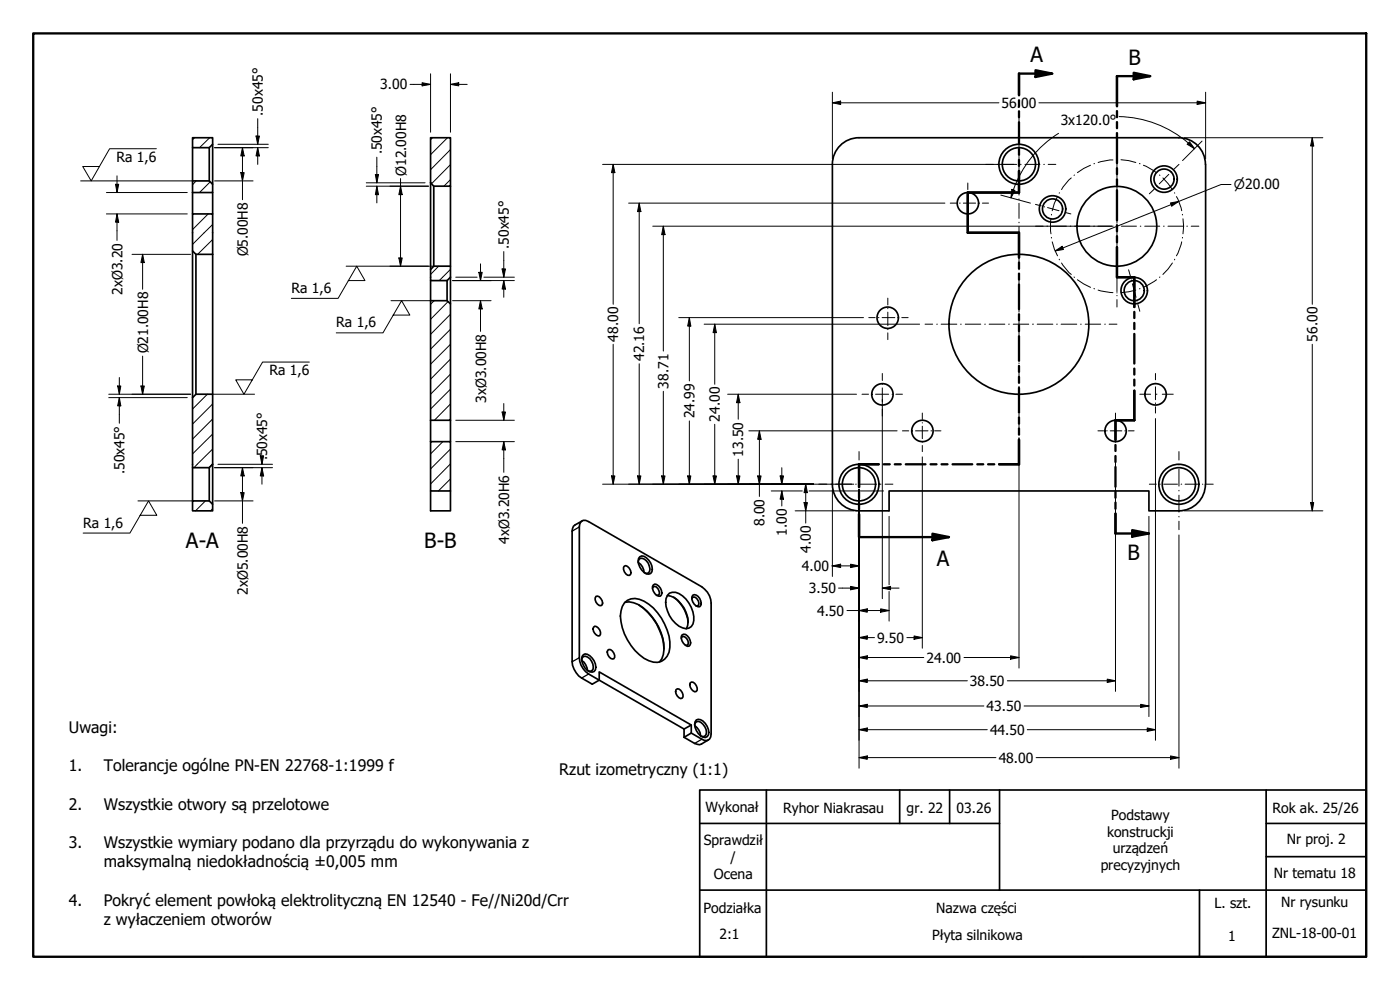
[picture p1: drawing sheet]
<svg xmlns="http://www.w3.org/2000/svg" width="420mm" height="297mm" viewBox="0 0 420 297" stroke-linecap="round" stroke-linejoin="round" font-family="sans-serif">
<!-- layer: Hatch (ANSI) -->
<g fill="none" stroke="#000" stroke-width=".3">
<path d="M58.4 41.3l-.6 .6M58.9 54.3l-1.1 1.1M62.9 41.3l-3 3M63.1 54.6l-3.2 3.2M129.8 41.3l-.6 .6M134.3 41.3l-5.1 5.1M135.2 53.9l-2 2M135.2 49.4l-5.7 5.8M135.2 44.9l-6 6M58 64.2l-.2 .2M62.5 64.2l-4.7 4.7M63.8 67.4l-6 5.9"/>
<path d="M63.8 71.9l-4.5 4.4M131.6 79.9l-2.4 2.4M130.3 90.2l-1.1 1.1M134.5 90.5l-5.3 5.3M135.2 98.8l-6 6M135.2 94.3l-6 6M135.2 80.8l-3.4 3.4M62.2 118.3l-4.4 4.4M135.2 116.8l-6 5.9M135.2 112.3l-6 6M135.2 107.7l-6 6.1M135.2 103.3l-6 6"/>
<path d="M63.8 139.2l-1.1 1.1M63.8 134.7l-5.6 5.6M63.8 130.2l-6 6M63.8 125.7l-6 6M63.8 121.2l-6 6M132.9 132.5l-3.7 3.7M135.2 125.7l-.4 .4M135.2 121.2l-4.8 4.9M135.2 139.2l-6 6M135.2 134.7l-6 6M61.7 150.3l-3 3M63.8 152.6l-.6 .7"/>
<path d="M135.2 143.7l-3.6 3.6"/>
</g>
<!-- layer: Visible (ANSI) -->
<g fill="none" stroke="#000" stroke-width=".51">
<path d="M57.8 41.3h6v2l-1 1h-5zM57.8 54.3h5l1 1v2.5h-6M57.8 44.3v19.9M62.8 44.3v10M63.8 43.3v12M63.8 57.8v6.4M129.2 41.3h6v14.6h-5l-1-1.1zM129.2 54.8v26.1M130.2 55.9v24M135.2 55.9v24M353.8 41.3a8 8 0 0 1 8 8v96M353.8 41.3h-96a8 8 0 0 0-8 8v96"/>
<path d="M57.8 75.3v44M58.8 76.3v42M63.8 76.3h-5l-1-1v-11.1h6v54.1M129.2 90.2h5l1 1v34.9h-6M129.2 84.2v48.3M134.2 84.2v6M135.2 83.2v-3.3h-5l-1 1v3.3h5M135.2 83.2l-1 1M135.2 83.2v8M63.8 139.3v-21h-5l-1 1v21h5M63.8 139.3v12M63.8 139.3l-1 1"/>
<path d="M129.2 132.5h6v14.8h-6zM135.2 126.1v6.4M57.8 150.3h5l1 1v2h-6zM57.8 140.3v10M62.8 140.3v10M129.2 147.3v6h6v-6M174.7 156.3l-2.6 1.6-.4 1.5v39.2a6.4 6.4 0 0 0 2.9 4.8l3.1 1.9 2.1-1.2M249.8 145.3a8 8 0 0 0 8 8h9v-6h78v6h9M361.8 145.3a8 8 0 0 1-8 8M178.9 178.9a1.97 1.97 0 0 1 1.8 2.6l-.4 .2a1.92 1.92 0 0 1-1.4-2.8zM187.4 169.8a1.73 1.73 0 0 1 2 2l-.2 .6-.4 .2a1.96 1.96 0 0 1-1.4-2.8zM191.5 168.6l.6-1a2.95 2.95 0 0 1 2.5 4.3l-.5 .2-.6-.2"/>
<path d="M191.5 168.8a3.6 3.6 0 0 1 1.8 3M192 167.1a2.02 2.02 0 0 1 2.7 1 3.3 3.3 0 0 1 .6 4 2.02 2.02 0 0 1-2.7-1 3.3 3.3 0 0 1-.6-4zM195.8 176.5l.2-.4a1.58 1.58 0 0 1 1.6 .7 1.58 1.58 0 0 1-.1 1.8h-.5M196.1 175.5a1.48 1.48 0 0 1 2.1 1 1.81 1.81 0 0 1 0 2.4 2.4 2.4 0 0 1-2.1-3.4zM200.3 178.7a7.7 7.7 0 0 1 6.1 6.5v2.5l-.4 .9M200.9 178a3.5 3.5 0 0 1 4 .8 8.6 8.6 0 0 1 3.1 8.4 2.27 2.27 0 0 1-3.1 1.2 8.7 8.7 0 0 1-5-8.8zM202.1 179.2a10.4 10.4 0 0 1 4.4 7.6M207.6 179.7l.2-.5a1.77 1.77 0 0 1 1.9 2.3l-.8 .3M207.9 178.6a1.8 1.8 0 0 1 2.4 1.7l.1 .8-.4 .9a2.43 2.43 0 0 1-2.1-3.4zM174.6 197.9l.5-.9a2.99 2.99 0 0 1 2.9 3.8l-.4 .5h-1.1M174.6 198.2a4.1 4.1 0 0 1 1.7 3M175.1 196.5a2.05 2.05 0 0 1 2.6 1 3.3 3.3 0 0 1 .6 4 2.11 2.11 0 0 1-2.7-1 3.4 3.4 0 0 1-.5-4z"/>
<path d="M178.1 188.2l.4-.3a2 2 0 0 1 1.5 2.8 1.97 1.97 0 0 1-1.9-2.5zM182.4 195.1l.4-.2a1.96 1.96 0 0 1 1.4 2.8 1.91 1.91 0 0 1-1.8-2.6zM187.4 180.9a4.5 4.5 0 0 1 5.9-.5 16.1 16.1 0 0 1 7.7 13.8 4.3 4.3 0 0 1-6.3 4 16.1 16.1 0 0 1-8.5-13.4l.6-2.8zM187.6 180.7a8.5 8.5 0 0 1 7.9 4.1 13.2 13.2 0 0 1 3.1 12.9l-.7 .9M191.7 181.5a17 17 0 0 1 7.6 13.2M204.5 191.5l.2-.4a1.77 1.77 0 0 1 1.8 2.2l-.4 .4-.4-.1M204.7 190.5a1.46 1.46 0 0 1 2.1 .9 1.81 1.81 0 0 1 0 2.5 2.4 2.4 0 0 1-2.1-3.4zM179.8 204.1v-2.5l27.7 15.9v2.4M179.8 204.1l25.5 14.6v2.5M179.8 204.1a8.6 8.6 0 0 1-5.8-5.7l-.1-40.3a1.69 1.69 0 0 1 .8-1.8 1.69 1.69 0 0 1 2 .2l33.9 19.6a6.2 6.2 0 0 1 2.8 4.9v39.2a1.69 1.69 0 0 1-.8 1.8 1.69 1.69 0 0 1-2-.2l-3.1-1.9M202.9 206.9l.4-.2a1.96 1.96 0 0 1 1.4 2.8 1.73 1.73 0 0 1-1.9-2zM207.1 204.9l.4-.3a1.96 1.96 0 0 1 1.5 2.8 1.74 1.74 0 0 1-2-2z"/>
<path d="M207.5 217.5l-2.2 1.2M207.5 219.9l-2.2 1.3M208.5 217.5l.2-.6 .4-.4a2.59 2.59 0 0 1 2.8 2.4 1.46 1.46 0 0 1-.8 2.1l-.7-.1M208.5 217.7a4 4 0 0 1 1.7 3.1M209 216a3.1 3.1 0 0 1 3.6 2.9 1.66 1.66 0 0 1-1 2.4 4 4 0 0 1-3-4.7zM205.3 221.2l3.2 1.9 1.4 .3 2.7-1.4"/>
<circle cx="305.8" cy="49.3" r="5"/>
<circle cx="305.8" cy="49.3" r="6"/>
<circle cx="349.3" cy="53.7" r="4"/>
<circle cx="349.3" cy="53.7" r="3"/>
<circle cx="290.5" cy="61" r="3.2"/>
<circle cx="315.9" cy="62.7" r="4"/>
<circle cx="315.9" cy="62.7" r="3"/>
<circle cx="335.2" cy="67.9" r="12"/>
<circle cx="266.4" cy="95.3" r="3.2"/>
<circle cx="305.8" cy="97.3" r="21"/>
<circle cx="340.4" cy="87.2" r="4"/>
<circle cx="340.4" cy="87.2" r="3"/>
<circle cx="264.8" cy="118.3" r="3.2"/>
<circle cx="346.8" cy="118.3" r="3.2"/>
<circle cx="276.8" cy="129.3" r="3.2"/>
<circle cx="334.8" cy="129.3" r="3.2"/>
<circle cx="257.8" cy="145.3" r="6"/>
<circle cx="257.8" cy="145.3" r="5"/>
<circle cx="353.8" cy="145.3" r="5"/>
<circle cx="353.8" cy="145.3" r="6"/>
</g>
<!-- layer: Visible Narrow (ANSI) -->
<path d="M173.9 158.1l-2.2 1.3M173.9 197.3l-2.2 1.3M176.7 202.2l-2.1 1.2M210.6 221.8l-2.1 1.3" fill="none" stroke="#000" stroke-width=".38"/>
<!-- layer: Section Line (ANSI) -->
<g fill="none" stroke="#000" stroke-width=".7">
<path d="M305.8 30.1v1.8M305.8 33.4v1.8M305.8 36.7v6.5M310.8 21.1l5 1-5 1zM315.8 22.1h-10v6.5M335.2 33.3v1.9M335.2 36.6v1.9M335.2 39.9v9M340.2 21.8l5 1-5 1zM345.2 22.8h-10v9.1M305.8 44.7v1.8M305.8 48v1.8"/>
<path d="M305.8 51.3v6.5h-15.4v12h15.4v7.5M335.2 50.5v1.7M335.2 53.8v1.7M335.2 57.1v9M305.8 78.8v1.8M335.2 74.2v9h5.2v8.9M335.2 67.5v1.9M335.2 70.9v1.8M305.8 82.1v1.8M305.8 85.4v7.4M305.8 94.3v1.8M305.8 97.6v1.8"/>
<path d="M340.4 93.6v1.8M340.4 96.9v1.8M305.8 100.9v7.4M305.8 109.8v1.8M305.8 113.1v1.8M305.8 116.4v7.4M340.4 117.2v8.9h-5.6v5.9M340.4 100.2v8.9M340.4 110.6v1.8M340.4 113.9v1.8M263.7 139.3h-5.9v6.9M265.2 139.3h1.8"/>
<path d="M268.5 139.3h1.8M271.8 139.3h5.9M279.3 139.3h1.8M282.6 139.3h1.8M285.9 139.3h5.9M293.3 139.3h1.8M296.5 139.3h1.9M305.8 131.9v7.4h-6M305.8 125.3v1.8M305.8 128.6v1.8M334.8 133.5v1.8M334.8 136.8v1.8"/>
<path d="M257.8 147.7v1.8M257.8 151v1.8M257.8 154.2v6.9h27M334.8 140.1v5.9M334.8 147.5v1.8M334.8 150.8v1.8M334.8 154.1v6h10M339.8 159.1l5 1-5 .9zM279.8 160.1l5 1-5 1z"/>
</g>
<path d="M310.8 21.1l5 1-5 1zM340.2 21.8l5 1-5 1zM279.8 160.1l5 1-5 1zM339.8 159.1l5 1-5 .9z" fill="#000"/>
<!-- layer: Sketch Geometry (ANSI) -->
<g fill="none" stroke="#000" stroke-width=".3">
<path d="M305.8 35.1v2.3M305.8 38.5v.2M305.8 39.9v4.5M290.4 54.9v2M290.4 57.8v.2M290.4 59v3.9M295.8 49.3h2.3M299.3 49.3h.2M300.5 49.3h4.6M305.8 45.6v.2M305.8 46.9v4.6M305.8 52.6v.2"/>
<path d="M305.8 54v4.5M305.8 59.7v.2M306.3 49.3h.2M307.6 49.3h4.5M313.2 49.3h.2M314.6 49.3h2.3M317.4 59l-1 2-.6 2.2M317.9 57.8v.2M321.5 53.4l-.7 .6-2.2 2.9M322.5 52.5l-.2 .1M327.3 49.6l-2.1 .9-1.9 1.3M328.5 49.1h-.2"/>
<path d="M334 48h-.9l-3.5 .8M335.2 47.9h.1M335.2 44.3v2.2M335.2 47.6v.2M335.2 48.9v4.4M335.2 54.5v.2M335.2 55.7v4.5M336.4 47.9l2.3 .3 2.2 .6M341.9 49.1h.2M343.2 49.6l3.9 2.3M346.4 56.8l-1.5 1.4M347.2 55.9l-.1 .1"/>
<path d="M348 52.5l.1 .1M349 53.4l2.9 3.5M350.8 52.3l-2.9 2.9M351.7 51.5h-.2M352.5 57.8l.1 .2M353.1 59l.4 .7 1.1 3.5M353.8 49.3l-1.4 1.4M285.2 60.9h1.9M288 60.9h.2M289.1 60.9h3.7M290.4 63.9v.1M290.4 65v2"/>
<path d="M293.8 60.9h.1M294.8 60.9h1.9M305.8 61v4.5M305.8 66.7v.2M305.8 68v4.6M305.8 73.7v.2M305.8 75v4.6M310.8 61.3l1.7 .5M310.8 67.9h2.3M313.4 62l.1 .1M314.2 67.9h.2M314.4 62.3l3.4 .9"/>
<path d="M315.4 65.6v4.6M315.5 67.9h4.5M315.5 71.2l.1 .2M315.6 64.3l-.1 .2M315.8 72.6l.6 2.1 1 2.1M317.9 77.8v.2M318.6 78.9l2.2 2.9 .7 .5M318.6 63.4l.2 .1M319.7 63.7l1.7 .5M321.2 67.9h.2M322.5 67.9h4.6M328.2 67.9h.2"/>
<path d="M329.5 67.9h4.6M335.2 67.9h.2M335.2 61.3v.2M335.2 62.6v4.4M335.2 68.1v.2M335.2 69.4v4.4M335.2 74.9v.2M335.2 76.2v4.5M336.5 67.9h4.6M342.2 67.9h.2M343.5 67.9h4.5M349.2 67.9h.2"/>
<path d="M350.5 67.9h4.6M351.9 78.9l-1.4 1.9-1.5 1.5M352.6 77.8l-.1 .2M354.6 72.6l-1.5 4.2M354.8 64.3l.1 .2M354.9 71.2l-.1 .2M355 65.6l.2 2.3-.2 2.3M356.2 67.9h.2M357.5 67.9h2.3M260.7 95.3h1.9M263.6 95.3h.2M264.7 95.3h3.8"/>
<path d="M266.4 89.5v2M266.4 92.5v.1M266.4 93.6v4.1M266.4 98.7v.2M266.4 99.9v2M269.5 95.3h.2M270.6 95.3h1.9M277.6 97.3h2.3M281.1 97.3h.2M282.4 97.3h4.7M288.3 97.3h.2M289.7 97.3h4.6"/>
<path d="M295.5 97.3h.2M296.9 97.3h4.7M302.7 97.3h.2M304.1 97.3h4.6M305.8 80.8v.1M305.8 82.1v4.6M305.8 87.8v.2M305.8 89.1v4.5M305.8 94.8v.2M305.8 96.1v4.6M309.9 97.3h.2M311.3 97.3h4.7"/>
<path d="M317.1 97.3h.2M318.5 97.3h4.7M322.3 83.1l.2 .1M323.3 83.9l4 2.3M324.3 97.3h.2M325.7 97.3h4.6M328.3 86.6l.2 .1M329.6 87l4.4 .8M331.5 97.3h.2M332.9 97.3h2.3M335.2 87.9h.1M335.2 81.8v.2"/>
<path d="M335.2 83v4.5M335.2 88.6v.2M335.2 89.9v2.2M338.7 80.9l.6 2.1M339.5 84l.1 .1M339.9 85.1l1 4.1M340.9 87l-4.5 .8M341.2 90.2v.1M341.5 91.4l.6 2M342.1 86.6l-.2 .1M347.1 83.9l-3.9 2.3M348.1 83.1l-.1 .1"/>
<path d="M258.7 118.3h2M261.6 118.3h.2M262.8 118.3h3.9M264.8 112.1v2.1M264.8 115.2v.2M264.8 116.4v4.1M267.7 118.3h.2M268.9 118.3h1.9M305.8 101.8v.2M305.8 103.2v4.5M305.8 108.9v.2M305.8 110.2v4.6"/>
<path d="M305.8 115.9v.2M305.8 117.3v4.5M342.1 118.3h3.2M346.8 112.1v1.9M346.8 115v.1M346.8 116.1v3.8M347 118.3h.2M348.8 118.3h3.3M257.8 135.5v2.5M257.8 139.3v.2M264.8 121.6v.1M264.8 122.8v2"/>
<path d="M270.8 129.3h1.9M273.6 129.3h.2M274.8 129.3h3.7M276.8 123.9v1.9M276.8 126.8v.1M276.8 127.9v3.7M276.8 132.6v.1M276.8 133.7v1.8M279.4 129.3h.2M280.5 129.3h1.9M305.8 123v.2M305.8 124.3v4.5"/>
<path d="M305.8 130v.2M305.8 131.3v2.3M329.5 129.3h1.7M332.1 129.3h.2M333.2 129.3h3.5M334.8 123.9v1.9M334.8 126.8v.1M334.8 127.9v3.7M334.8 132.6v.1M334.8 133.7v1.8M337.6 129.3h.2M338.6 129.3h1.8"/>
<path d="M346.8 120.9v.2M346.8 122v1.9M353.8 135.5v2.5M353.8 139.3v.2M245.7 145.3h2.5M249.4 145.3h.2M250.8 145.3h4.8M256.8 145.3h.2M257.8 140.8v5M257.8 147.1v.2M257.8 148.6v5.1M257.8 154.9v.2"/>
<path d="M257.8 156.4v2.5M258.2 145.3h4.8M264.2 145.3h.2M265.6 145.3h2.4M344.9 145.3h2.1M348 145.3h.2M349.2 145.3h4.2M353.8 140.8v5M353.8 147.1v.2M353.8 148.6v5.1M353.8 154.9v.2M353.8 156.4v2.5"/>
<path d="M354.5 145.3h.1M355.7 145.3h4.1M360.9 145.3h.1M362.1 145.3h2"/>
</g>
<!-- layer: Title (ANSI) -->
<path d="M230 237v50.1h-20v-50.1h200v50.1h-30M270 237v10.1M285 237v10.1M300 237v30.1M380 237v50.1h-20M210 247.1h90M380 247.1h30M380 257h30M210 267.1h200M360 267.1v20h-130" fill="none" stroke="#000" stroke-width=".51"/>
<!-- layer: Border (ANSI) -->
<path d="M10 10h400v277.1h-400z" fill="none" stroke="#000" stroke-width=".7"/>
<!-- layer: Dimension (ANSI) -->
<g fill="none" stroke="#000" stroke-width=".3">
<path d="M77.3 35.6v7.7M123.1 25.3h6.1M126.7 24.8l2.5 .5-2.5 .5zM129.2 22.1v17.6M135.2 25.3l2.5-.5v1zM135.2 25.3h5M135.2 22.1v17.6M249.8 30.8l2.5-.5v1.1zM249.8 27.7v20M249.8 30.8h50M311.8 30.8h50M335.8 35a32.9 32.9 0 0 1 20.8 7.9"/>
<path d="M359.3 30.3l2.5 .5-2.5 .6zM361.8 27.7v20M31.9 57.8h24.3M34.7 55.3h.9l-.5 2.5zM35.1 52.8v5M64.4 44.3h16.1M64.4 54.3h11.5M65.4 43.3h15.1M72.3 51.8h1l-.5 2.5zM72.8 44.3l.5 2.5h-1zM72.8 44.3v15.6M76.8 40.8h1.1l-.6 2.5z"/>
<path d="M77.3 44.3l.6 2.5h-1.1zM77.3 44.3v5M109.9 55.9h18.7M109.9 54.8h17.7M112.6 52.4h1l-.5 2.4zM113.1 55.9l.5 2.5h-1zM113.1 47.2v7.6M113.1 55.9v5M120.2 55.9l.5 2.5h-1zM120.2 53.6v26.3M180.8 49.3h123.4M184 49.3l.5 2.5h-1z"/>
<path d="M184 49.3v42M300.4 58.5l8.8 2.4M303.7 56.8l.9 .3-1.2 2.3zM304.2 56.9l-.8 2.5M317.7 40a32.9 32.9 0 0 0-13.6 17M355.4 41.3h41.6M356.7 42.9l1.8 1.7M357 42.5l1.5 2.1-2.2-1.3zM360.7 42.3l-5.8 5.9M369.4 55.4h-2.9l-49.8 19.9M393.8 41.3l.5 2.5h-1zM393.8 41.3v50"/>
<path d="M31.9 64.2h24.3M35.1 64.2l.5 2.5h-.9zM35.1 64.2v7.9M39.6 76.3h17.6M42.8 76.3l.5 2.5h-1zM42.8 76.3v10.5M117 79.9h11.6M119.7 77.4h1l-.5 2.5zM144.2 79.2v5M151.2 75.5v7.7M188.7 60.9h94.9M191.8 60.9l.5 2.6h-1z"/>
<path d="M191.8 60.9v36.2M195.9 67.9h137.7M199.1 67.9l.5 2.5h-1zM199.1 67.9v37.4M316.7 75.3l2.1-1.4 .4 1zM351.3 60.9l2.5-.5-2.1 1.4zM135.8 84.2h18.6M135.8 90.2h11.6M136.8 83.2h6.4M143.7 81.7h1l-.5 2.5zM144.2 90.2l.5 2.5h-1zM144.2 90.2v9.2"/>
<path d="M145.2 83.2h9.2M150.7 80.7h1l-.5 2.5zM151.2 84.2l.5 2.5h-1zM151.2 84.2v5M203.7 95.3h55.4M206.9 95.3l.4 2.5h-.9zM206.9 95.3v19M211.3 97.3h64.7M214.5 97.3l.5 2.5h-1zM214.5 97.3v18M32.6 118.3h24.6M32.6 119.3h23.6"/>
<path d="M35.3 115.8h1l-.5 2.5zM35.8 119.3l.5 2.5h-1zM35.8 113.3v5M35.8 119.3v7.7M42.3 115.8h1l-.5 2.5zM42.8 106.9v11.4M184 103.3v42M191.8 109.1v36.2M199.1 117.4v27.9M218.4 118.3h38.6M221.6 118.3l.5 2.5h-1.1zM221.6 118.3v7.5"/>
<path d="M264.8 119.9v59.7M393.8 103.3v50M65.4 139.3h16.4M78.1 136.8h1l-.5 2.5zM78.6 136.8v2.5M136.8 126.1h17.6M136.8 132.5h17.6M150.7 123.6h1l-.5 2.5zM151.2 132.5l.5 2.5h-1zM151.2 121.1v5M151.2 132.5v9.2M206.9 126.3v19"/>
<path d="M214.5 127.3v18M221.6 137.8v7.5M224.7 129.3h44.5M227.9 129.3l.5 2.5h-1zM227.9 129.3v19.7M276.8 137.1v57.4M305.8 135.2v65.3M334.8 137.1v70.3M346.8 125.6v96.5M64.4 140.3h17.4M64.4 150.3h11.5M72.3 147.8h1l-.5 2.5z"/>
<path d="M72.8 140.3l.5 2.5h-1zM72.8 140.3v16.7M78.6 140.3l.5 2.5h-1zM78.6 140.3v5M180.8 145.3h75.4M183.5 142.8h1l-.5 2.5zM191.3 142.8h1l-.5 2.5zM198.6 142.8h1l-.5 2.5zM206.4 142.8h.9l-.4 2.5zM214 142.8h1l-.5 2.5zM221 142.8h1.1l-.5 2.5zM227.4 142.8h1l-.5 2.5z"/>
<path d="M231.5 147.3h9.3M234.1 142.8h1l-.5 2.5zM234.6 147.3l.5 2.5h-1zM234.6 140.3v5M234.6 147.3v4.5M238.6 153.3h17.6M241.3 150.8h1l-.5 2.5zM241.8 145.3l.5 2.5h-1zM241.8 145.3v11.7M242.8 147.3h22.4M249.8 146.9v26.1M257.8 146.9v83.6"/>
<path d="M266.8 154.9v20.5M344.8 154.9v60.1M355.4 153.3h41.6M393.3 150.8h1l-.5 2.5zM249.6 169.8h8.2M249.8 169.8l2.5-.5v1zM251.7 176.5h6.1M255.3 175.9l2.5 .6-2.5 .5zM255.3 169.3l2.5 .5-2.5 .5zM264.8 176.5l2.5-.6v1.1zM264.8 176.5h5M266.8 177.5v8.9"/>
<path d="M353.8 160.5v70M254.2 183.2h12.6M257.8 191.3l2.5-.5v1zM257.8 197.3l2.5-.5v1zM257.8 183.2l2.5-.5v1zM257.8 191.3h4.6M257.8 197.3h19.4M264.3 182.7l2.5 .5-2.5 .5zM272.2 191.3h4.6M274.3 190.8l2.5 .5-2.5 .5zM289.3 197.3h16.5M303.3 196.8l2.5 .5-2.5 .5z"/>
<path d="M257.8 204.3l2.5-.5v1zM257.8 211.8l2.5-.5v1zM257.8 218.9l2.5-.5v1zM257.8 204.3h32.5M257.8 211.8h37.5M257.8 218.9h38.5M302.3 204.3h32.5M307.3 211.8h37.5M308.3 218.9h38.5M332.3 203.8l2.5 .5-2.5 .5zM342.3 211.3l2.5 .5-2.5 .5zM344.3 218.4l2.5 .5-2.5 .5z"/>
<path d="M257.8 227.3l2.5-.5v1zM257.8 227.3h41.1M311 227.3h42.8M351.3 226.8l2.5 .5-2.5 .5z"/>
</g>
<g fill="#000">
<path d="M126.7 24.8l2.5 .5-2.5 .5zM135.2 25.3l2.5-.5v1zM249.8 30.8l2.5-.5v1.1zM359.3 30.3l2.5 .5-2.5 .6zM34.7 55.3h.9l-.5 2.5zM72.3 51.8h1l-.5 2.5zM72.8 44.3l.5 2.5h-1zM76.8 40.8h1.1l-.6 2.5zM77.3 44.3l.6 2.5h-1.1zM112.6 52.4h1l-.5 2.4zM113.1 55.9l.5 2.5h-1zM120.2 55.9l.5 2.5h-1z"/>
<path d="M184 49.3l.5 2.5h-1zM303.7 56.8l.9 .3-1.2 2.3zM357 42.5l1.5 2.1-2.2-1.3zM393.8 41.3l.5 2.5h-1zM35.1 64.2l.5 2.5h-.9zM42.8 76.3l.5 2.5h-1zM119.7 77.4h1l-.5 2.5zM191.8 60.9l.5 2.6h-1zM199.1 67.9l.5 2.5h-1zM316.7 75.3l2.1-1.4 .4 1zM351.3 60.9l2.5-.5-2.1 1.4zM143.7 81.7h1l-.5 2.5z"/>
<path d="M144.2 90.2l.5 2.5h-1zM150.7 80.7h1l-.5 2.5zM151.2 84.2l.5 2.5h-1zM206.9 95.3l.4 2.5h-.9zM214.5 97.3l.5 2.5h-1zM35.3 115.8h1l-.5 2.5zM42.3 115.8h1l-.5 2.5zM35.8 119.3l.5 2.5h-1zM78.1 136.8h1l-.5 2.5zM150.7 123.6h1l-.5 2.5zM151.2 132.5l.5 2.5h-1zM221.6 118.3l.5 2.5h-1.1z"/>
<path d="M227.9 129.3l.5 2.5h-1zM72.3 147.8h1l-.5 2.5zM72.8 140.3l.5 2.5h-1zM78.6 140.3l.5 2.5h-1zM183.5 142.8h1l-.5 2.5zM191.3 142.8h1l-.5 2.5zM198.6 142.8h1l-.5 2.5zM206.4 142.8h.9l-.4 2.5zM214 142.8h1l-.5 2.5zM221 142.8h1.1l-.5 2.5zM227.4 142.8h1l-.5 2.5zM234.1 142.8h1l-.5 2.5z"/>
<path d="M234.6 147.3l.5 2.5h-1zM241.3 150.8h1l-.5 2.5zM241.8 145.3l.5 2.5h-1zM393.3 150.8h1l-.5 2.5zM249.8 169.8l2.5-.5v1zM255.3 175.9l2.5 .6-2.5 .5zM255.3 169.3l2.5 .5-2.5 .5zM264.8 176.5l2.5-.6v1.1zM257.8 191.3l2.5-.5v1zM257.8 197.3l2.5-.5v1zM257.8 183.2l2.5-.5v1zM264.3 182.7l2.5 .5-2.5 .5z"/>
<path d="M274.3 190.8l2.5 .5-2.5 .5zM303.3 196.8l2.5 .5-2.5 .5zM257.8 204.3l2.5-.5v1zM257.8 211.8l2.5-.5v1zM257.8 218.9l2.5-.5v1zM332.3 203.8l2.5 .5-2.5 .5zM342.3 211.3l2.5 .5-2.5 .5zM344.3 218.4l2.5 .5-2.5 .5zM257.8 227.3l2.5-.5v1zM351.3 226.8l2.5 .5-2.5 .5z"/>
</g>
<!-- layer: Symbol (ANSI) -->
<path d="M24.2 54.3h33.6M46.9 44.6h-14l-5.5 9.7-2.6-4.3h5M103.9 79.9h26.3M104.5 84.2h5l-2.4-4.3-5.6 9.6h-14.1M117.3 90.2h11.9M118 94.5h5l-2.5-4.3-5.6 9.7h-14M63.8 118.3h12.6M92.8 108.6h-14l-5.6 9.7-2.5-4.3h5.1M41.4 150.3h16.4M42 154.6h5.1l-2.5-4.3-5.6 9.6h-14" fill="none" stroke="#000" stroke-width=".3"/>
<g font-size="6.3">
<text x="309.3" y="18.6">A</text>
<text x="338.7" y="19.4">B</text>
<text x="55.8" y="164.4">A-A</text>
<text x="127.3" y="164.4">B-B</text>
<text x="281.2" y="169.9">A</text>
<text x="338.3" y="168.1">B</text>
</g>
<g font-size="4.8">
<text x="20.6" y="219.9">Uwagi:</text>
<text x="20.6" y="231.4">1.</text>
<text x="31.1" y="231.4">Tolerancje ogólne PN-EN 22768-1:1999 f</text>
<text x="167.8" y="232.4">Rzut izometryczny (1:1)</text>
<text x="20.6" y="242.9">2.</text>
<text x="31.1" y="242.9">Wszystkie otwory są przelotowe</text>
<text x="20.6" y="254.4">3.</text>
<text x="31.1" y="254.4">Wszystkie wymiary podano dla przyrządu do wykonywania z</text>
<text x="31.1" y="260.2">maksymalną niedokładnością ±0,005 mm</text>
<text x="20.6" y="271.8">4.</text>
<text x="31.1" y="271.8">Pokryć element powłoką elektrolityczną EN 12540 - Fe//Ni20d/Crr</text>
<text x="31.1" y="277.5">z wyłaczeniem otworów</text>
</g>
<g font-size="4.2">
<text x="114.1" y="26.8">3.00</text>
<text x="78.9" y="34.8" transform="rotate(-90 78.9 34.8)">.50x45°</text>
<text x="300.6" y="32.4">56.00</text>
<text x="318.3" y="37.6">3x120.0°</text>
<text x="114.6" y="46.3" transform="rotate(-90 114.6 46.3)">.50x45°</text>
<text x="35" y="48.6">Ra 1,6</text>
<text x="121.9" y="52.8" transform="rotate(-90 121.9 52.8)">Ø12.00H8</text>
<text x="74.4" y="76.9" transform="rotate(-90 74.4 76.9)">Ø5.00H8</text>
<text x="152.7" y="74.7" transform="rotate(-90 152.7 74.7)">.50x45°</text>
<text x="36.8" y="88.4" transform="rotate(-90 36.8 88.4)">2xØ3.20</text>
<text x="87.4" y="87.9">Ra 1,6</text>
<text x="100.9" y="98.2">Ra 1,6</text>
<text x="44.4" y="106" transform="rotate(-90 44.4 106)">Ø21.00H8</text>
<text x="185.5" y="102.5" transform="rotate(-90 185.5 102.5)">48.00</text>
<text x="395.4" y="102.5" transform="rotate(-90 395.4 102.5)">56.00</text>
<text x="80.8" y="112.6">Ra 1,6</text>
<text x="193.4" y="108.3" transform="rotate(-90 193.4 108.3)">42.16</text>
<text x="200.6" y="116.6" transform="rotate(-90 200.6 116.6)">38.71</text>
<text x="145.9" y="120.8" transform="rotate(-90 145.9 120.8)">3xØ3.00H8</text>
<text x="208.4" y="125.5" transform="rotate(-90 208.4 125.5)">24.99</text>
<text x="216" y="126.5" transform="rotate(-90 216 126.5)">24.00</text>
<text x="223.1" y="137" transform="rotate(-90 223.1 137)">13.50</text>
<text x="37.3" y="142.3" transform="rotate(-90 37.3 142.3)">.50x45°</text>
<text x="80.1" y="138.2" transform="rotate(-90 80.1 138.2)">.50x45°</text>
<text x="25" y="158.3">Ra 1,6</text>
<text x="229.4" y="157.8" transform="rotate(-90 229.4 157.8)">8.00</text>
<text x="236.2" y="160.8" transform="rotate(-90 236.2 160.8)">1.00</text>
<text x="152.8" y="163.1" transform="rotate(-90 152.8 163.1)">4xØ3.20H6</text>
<text x="243.3" y="165.8" transform="rotate(-90 243.3 165.8)">4.00</text>
<text x="240.7" y="171.3">4.00</text>
<text x="74.4" y="178.4" transform="rotate(-90 74.4 178.4)">2xØ5.00H8</text>
<text x="242.8" y="178">3.50</text>
<text x="245.2" y="184.7">4.50</text>
<text x="263.2" y="192.8">9.50</text>
<text x="278.1" y="198.8">24.00</text>
<text x="291.1" y="205.8">38.50</text>
<text x="296.1" y="213.3">43.50</text>
<text x="297.1" y="220.5">44.50</text>
<text x="299.7" y="228.8">48.00</text>
<text x="211.8" y="243.8">Wykonał</text>
<text x="235" y="243.8">Ryhor Niakrasau</text>
<text x="272.1" y="243.8">gr. 22</text>
<text x="287.1" y="243.8">03.26</text>
<text x="381.9" y="243.8">Rok ak. 25/26</text>
<text x="332.3" y="251.1">konstruckji</text>
<text x="333.4" y="246">Podstawy</text>
<text x="211.2" y="253.7">Sprawdził</text>
<text x="333.9" y="256.1">urządzeń</text>
<text x="386.2" y="253.1">Nr proj. 2</text>
<text x="214.2" y="263.7">Ocena</text>
<text x="219.3" y="258.7">/</text>
<text x="330.3" y="261.1">precyzyjnych</text>
<text x="382.3" y="263.5">Nr tematu 18</text>
<text x="211.1" y="273.9">Podziałka</text>
<text x="281" y="273.9">Nazwa części</text>
<text x="364.5" y="272.5">L. szt.</text>
<text x="384.5" y="272.2">Nr rysunku</text>
<text x="215.9" y="281.9">2:1</text>
<text x="279.7" y="282">Płyta silnikowa</text>
<text x="381.8" y="281.4">ZNL-18-00-01</text>
<text x="368.6" y="282.2">1</text>
</g>
<text font-size="3.9" x="370.3" y="56.8">⌀20.00</text>
</svg>
